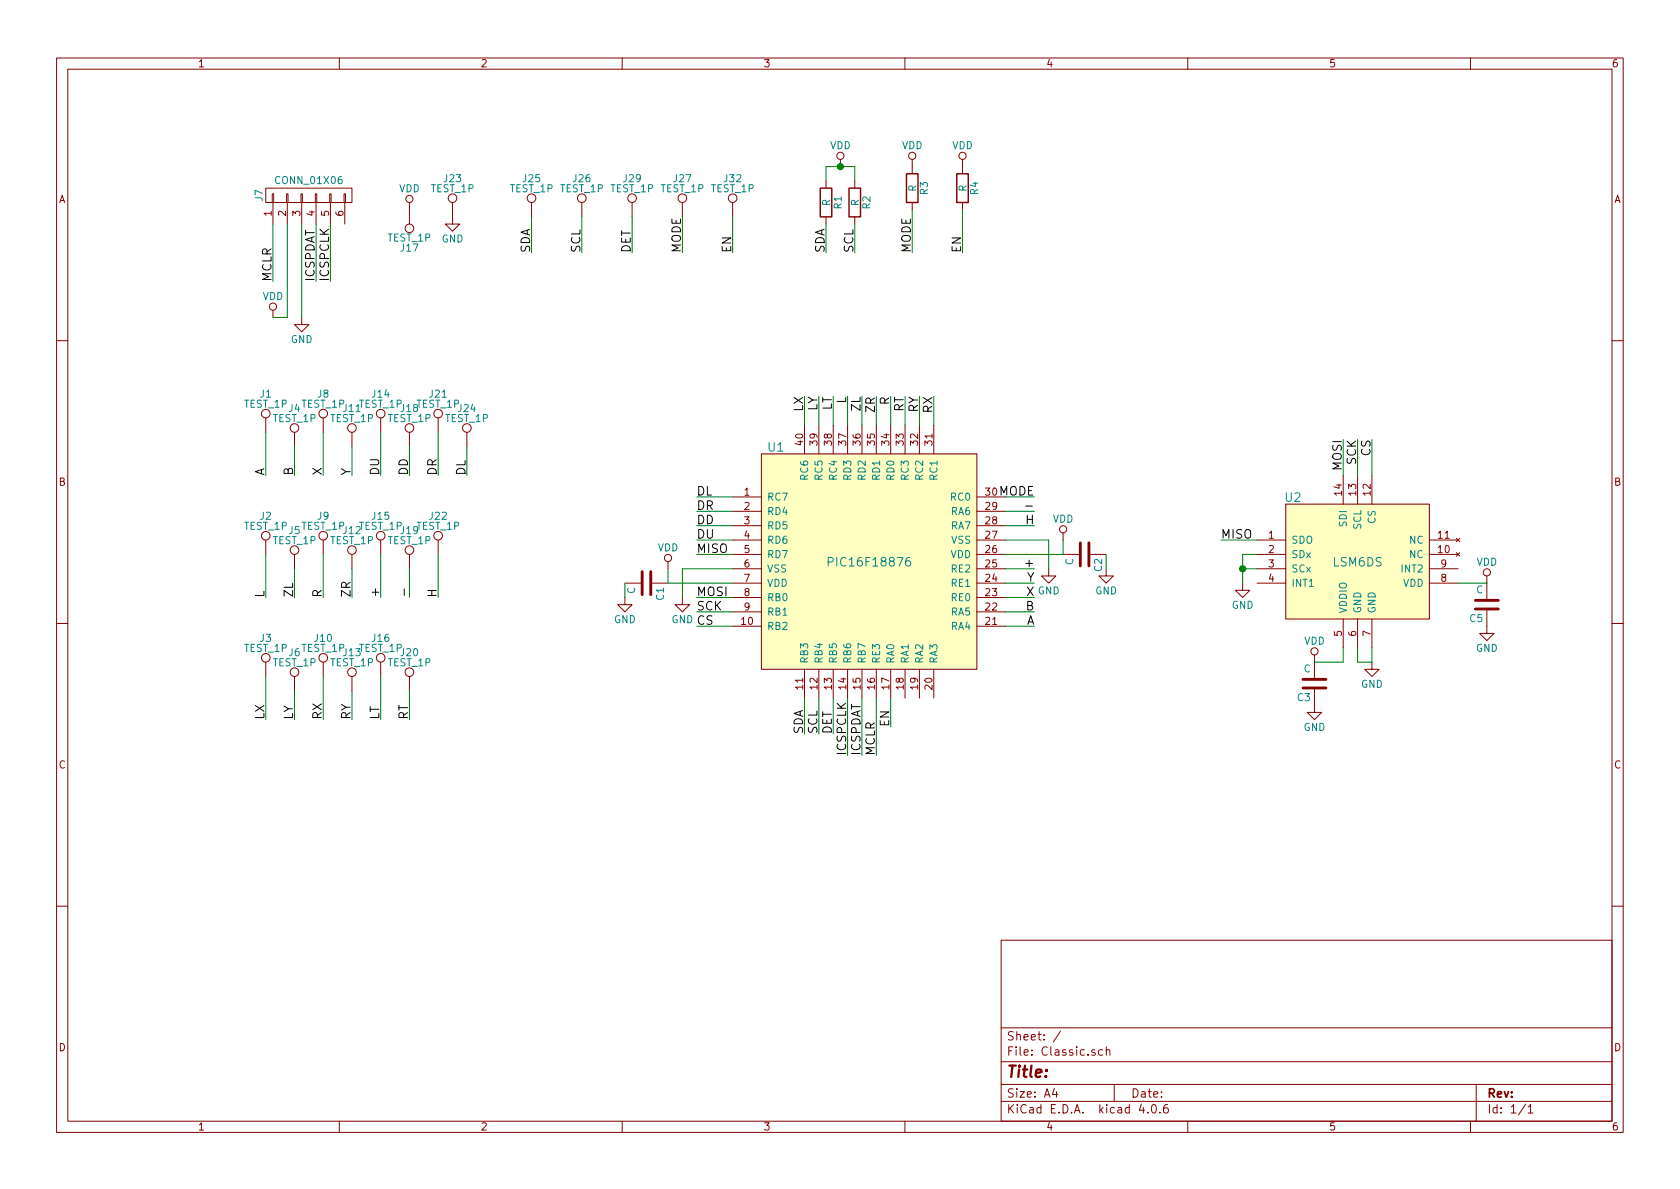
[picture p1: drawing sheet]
<svg xmlns="http://www.w3.org/2000/svg" width="297mm" height="210mm" viewBox="0 0 297 210" stroke-linecap="round" stroke-linejoin="round" font-family="sans-serif">
<g fill="none" stroke="#840000" stroke-width=".18">
<path d="M10 10.3h277v189.9h-277zM12 12.2h273v186.1h-273zM60 10.3v1.9M110 10.3v1.9M160 10.3v1.9M210 10.3v1.9M260 10.3v1.9M47 33.3h15.2v2.5h-15.2zM48.1 34.3h.3v1.5h-.3zM48.3 35.8v3.8M50.7 34.3h.2v1.5h-.2zM50.8 35.8v3.8"/>
<path d="M53.2 34.3h.3v1.5h-.3zM53.3 35.8v3.8M55.8 34.3h.2v1.5h-.2zM55.9 35.8v3.8M58.3 34.3h.2v1.5h-.2zM58.4 35.8v3.8M60.8 34.3h.3v1.5h-.3zM61 35.8v3.8M72.4 35.8v3.8M80 35.8v3.8h1.3l-1.3 1.3-1.3-1.3h1.3M94 35.8v2.5M102.9 35.8v2.5"/>
<path d="M111.8 35.8v2.5M120.6 35.8v2.5M129.5 35.8v2.5M146 32v1.3M146 38.3v1.3M148.6 28.2v1.3M151.1 32v1.3M151.1 38.3v1.3M161.3 28.2v2.5M161.3 35.8v1.3M170.2 28.2v2.5M170.2 35.8v1.3"/>
<path d="M48.3 54.9v1.2M53.3 56.1v1.3h1.3l-1.3 1.3-1.2-1.3h1.2M10 60.2h2M47 73.9v2.5M52.1 76.4v2.6M57.1 73.9v2.5M62.2 76.4v2.6M67.3 73.9v2.5M72.4 76.4v2.6M77.5 73.9v2.5M82.5 76.4v2.6M142.2 75.2v5.1"/>
<path d="M144.8 75.2v5.1M147.3 75.2v5.1M149.9 75.2v5.1M152.4 75.2v5.1M154.9 75.2v5.1M157.5 75.2v5.1M160 75.2v5.1M162.6 75.2v5.1M165.1 75.2v5.1M285 60.2h2M47 95.5v2.5M52.1 98v2.6"/>
<path d="M57.1 95.5v2.5M62.2 98v2.6M67.3 95.5v2.5M72.4 98v2.6M77.5 95.5v2.5M118.1 99.3v1.3M129.5 87.9h5.1M129.5 90.4h5.1M129.5 93h5.1M129.5 95.5h5.1M129.5 98h5.1M134.6 80.3h38.1v38.1h-38.1z"/>
<path d="M172.7 87.9h5.1M172.7 90.4h5.1M172.7 93h5.1M172.7 95.5h5.1M172.7 98h5.1M188 98h2.8M188 94.2v1.3M192.8 98h2.8M222.2 95.5h5.1M222.2 98h5.1M227.3 89.1h25.4v20.4h-25.4zM237.5 84.1v5"/>
<path d="M240 84.1v5M242.6 84.1v5M252.7 95.5h5.1M252.7 98h5.1M257.5 97.7l.6 .6M257.5 95.2l.6 .6M258.1 97.7l-.6 .6M258.1 95.2l-.6 .6M10 110.3h2M47 117.1v2.5M52.1 119.6v2.6M57.1 117.1v2.5"/>
<path d="M62.2 119.6v2.6M67.3 117.1v2.5M72.4 119.6v2.6M110.5 105.7v1.2h1.3l-1.3 1.3-1.3-1.3h1.3M110.5 103.1h2.8M115.3 103.1h2.8M120.6 105.7v1.2h1.3l-1.3 1.3-1.2-1.3h1.2M129.5 100.6h5.1M129.5 103.1h5.1M129.5 105.7h5.1M129.5 108.2h5.1M129.5 110.7h5.1"/>
<path d="M142.2 118.4v5M144.8 118.4v5M147.3 118.4v5M149.9 118.4v5M152.4 118.4v5M154.9 118.4v5M157.5 118.4v5M160 118.4v5M162.6 118.4v5M165.1 118.4v5M172.7 100.6h5.1M172.7 103.1h5.1"/>
<path d="M172.7 105.7h5.1M172.7 108.2h5.1M172.7 110.7h5.1M185.4 100.6v1.2h1.3l-1.3 1.3-1.3-1.3h1.3M195.6 100.6v1.2h1.2l-1.2 1.3-1.3-1.3h1.3M219.7 103.1v1.3h1.3l-1.3 1.3-1.3-1.3h1.3M222.2 100.6h5.1M222.2 103.1h5.1M232.4 115.8v4.1M237.5 109.5v5M240 109.5v5M242.6 117.1v1.3h1.2l-1.2 1.2-1.3-1.2h1.3"/>
<path d="M242.6 109.5v5M252.7 100.6h5.1M252.7 103.1h5.1M262.9 107.9v4.1h1.3l-1.3 1.3-1.3-1.3h1.3M262.9 101.8v4.1M285 110.3h2M232.4 121.9v4.1h1.3l-1.3 1.2-1.3-1.2h1.3M10 160.2h2M177 166.3h108v32h-108zM285 160.2h2M60 198.3v1.9M110 198.3v1.9"/>
<path d="M160 198.3v1.9M177 194.8h108M177 191.8h108M177 187.8h108M177 181.8h108M186.4 192.5l-.3 1h.9M186.8 193v1M187.5 182.3l-1.3 2M193.6 185.7a.37 .37 0 0 0-.6 .1l.1 .2 .5 .2 .1 .1-.3 .3-.4-.1M194.9 185.7l-.4-.1-.3 .3 .1 .6 .2 .1 .4-.1M195.6 185.7l.2-.1 .4 .1v.9M195.6 185.1v1.5"/>
<path d="M197 191.8v3M201.8 195.2l-.4 1.1h1M202.9 196.7v.1M203.8 195.4l.1-.1a.81 .81 0 0 1 .6 .6 .81 .81 0 0 1-.3 .8l-.1 .1a.8 .8 0 0 1-.6-.6 .8 .8 0 0 1 .3-.8zM205.1 196.7v.1M206.4 195.3a.59 .59 0 0 0-.7 .7l.1 .7 .2 .1 .5-.1 .1-.5-.2-.2-.4-.1-.3 .3M210 198.3v1.9M260 198.3v1.9M261 191.8v6.5M269.7 195.2l-1.2 2M270.2 195.8l.4-.5v1.5M270.2 196.8h.8"/>
<circle cx="72.4" cy="35.2" r=".63"/>
<circle cx="80" cy="35" r=".76"/>
<circle cx="94" cy="35" r=".76"/>
<circle cx="102.9" cy="35" r=".76"/>
<circle cx="111.8" cy="35" r=".76"/>
<circle cx="120.6" cy="35" r=".76"/>
<circle cx="129.5" cy="35" r=".76"/>
<circle cx="148.6" cy="27.6" r=".63"/>
<circle cx="161.3" cy="27.6" r=".63"/>
<circle cx="170.2" cy="27.6" r=".63"/>
<circle cx="48.3" cy="54.2" r=".63"/>
<circle cx="72.4" cy="40.4" r=".76"/>
<circle cx="47" cy="73.1" r=".76"/>
<circle cx="52.1" cy="75.7" r=".76"/>
<circle cx="57.1" cy="73.1" r=".76"/>
<circle cx="62.2" cy="75.7" r=".76"/>
<circle cx="67.3" cy="73.1" r=".76"/>
<circle cx="72.4" cy="75.7" r=".76"/>
<circle cx="77.5" cy="73.1" r=".76"/>
<circle cx="82.5" cy="75.7" r=".76"/>
<circle cx="47" cy="94.7" r=".76"/>
<circle cx="52.1" cy="97.3" r=".76"/>
<circle cx="57.1" cy="94.7" r=".76"/>
<circle cx="62.2" cy="97.3" r=".76"/>
<circle cx="67.3" cy="94.7" r=".76"/>
<circle cx="72.4" cy="97.3" r=".76"/>
<circle cx="77.5" cy="94.7" r=".76"/>
<circle cx="118.1" cy="98.7" r=".63"/>
<circle cx="188" cy="93.6" r=".63"/>
<circle cx="47" cy="116.3" r=".76"/>
<circle cx="52.1" cy="118.9" r=".76"/>
<circle cx="57.1" cy="116.3" r=".76"/>
<circle cx="62.2" cy="118.9" r=".76"/>
<circle cx="67.3" cy="116.3" r=".76"/>
<circle cx="72.4" cy="118.9" r=".76"/>
<circle cx="232.4" cy="115.2" r=".63"/>
<circle cx="262.9" cy="101.2" r=".63"/>
</g>
<g fill="#ffffc2" stroke="#ffffc2" stroke-width=".18">
<path d="M134.6 80.3h38.1v38.1h-38.1z"/>
<path d="M227.3 89.1h25.4v20.4h-25.4z"/>
</g>
<path d="M146.4 99.4l.8-.1 .1-.2-.1-.4-.2-.1h-.6v1.5M160.9 98.6a.62 .62 0 0 0-.8 .6l.1 .7a.48 .48 0 0 0 .8-.1l-.1-.5a.48 .48 0 0 0-.8 .1" fill="none" stroke="#008484" stroke-width=".18"/>
<path d="M191 96v4.1M192.5 96v4.1M113.5 101.1v4.1M115.1 101.1v4.1M260.9 106.2h4M260.9 107.7h4M230.4 120.1h4M230.4 121.7h4" fill="none" stroke="#840000" stroke-width=".51"/>
<path d="M181.4 89.5h1.1M71.5 104.1v1.2" fill="none" stroke="#000" stroke-width=".18"/>
<g fill="none" stroke="#008400" stroke-width=".18">
<path d="M48.3 39.6v10.2M50.8 39.6v16.5h-2.5M53.3 39.6v16.5M55.9 39.6v10.2M58.4 39.6v10.2M94 38.3v6.4M102.9 38.3v6.4M111.8 38.3v6.4M120.6 38.3v6.4M129.5 38.3v6.4M146 32v-2.5h5.1v2.5M146 39.6v5.1"/>
<path d="M151.1 39.6v5.1M161.3 37.1v7.6M170.2 37.1v7.6M47 76.4v7.7M52.1 79v5.1M57.1 76.4v7.7M62.2 79v5.1M67.3 76.4v7.7M72.4 79v5.1M77.5 76.4v7.7M82.5 79v5.1M142.2 70.1v5.1"/>
<path d="M144.8 70.1v5.1M147.3 70.1v5.1M149.9 70.1v5.1M152.4 70.1v5.1M154.9 70.1v5.1M157.5 70.1v5.1M160 70.1v5.1M162.6 70.1v5.1M165.1 70.1v5.1M237.5 77.7v6.4M240 77.7v6.4M242.6 77.7v6.4"/>
<path d="M47 98v7.7M57.1 98v7.7M67.3 98v7.7M77.5 98v7.7M123.2 98h6.3M123.2 95.5h6.3M123.2 87.9h6.3M123.2 90.4h6.3M123.2 93h6.3M177.8 95.5h7.6v5.1M177.8 87.9h5.1M177.8 90.4h5.1"/>
<path d="M177.8 93h5.1M188 95.5v2.5h-10.2M195.6 98v2.6M215.9 95.5h6.3M222.2 98h-2.5v5.1M47 119.6v7.6M52.1 100.6v5.1M57.1 119.6v7.6M62.2 100.6v5.1M67.3 119.6v7.6M72.4 100.6v5.1M110.5 103.1v2.6"/>
<path d="M118.1 100.6v2.5h11.4M123.2 105.7h6.3M123.2 108.2h6.3M123.2 110.7h6.3M129.5 100.6h-8.9v5.1M177.8 105.7h5.1M177.8 108.2h5.1M177.8 110.7h5.1M177.8 103.1h5.1M177.8 100.6h5.1M219.7 100.6h2.5M237.5 114.5v2.6h-5.1"/>
<path d="M240 114.5v2.6h2.6v-2.6M257.8 103.1h5.1M52.1 122.2v5M62.2 122.2v5M72.4 122.2v5M142.2 123.4v6.4M144.8 123.4v6.4M147.3 123.4v6.4M149.9 123.4v10.2M152.4 123.4v10.2M154.9 123.4v10.2M157.5 123.4v5.1"/>
</g>
<path d="M145 33.3h2.1v5h-2.1zM150.1 33.3h2v5h-2zM160.3 30.7h2v5.1h-2zM169.2 30.7h2v5.1h-2z" fill="none" stroke="#840000" stroke-width=".25"/>
<g fill="#008400" stroke="#008400" stroke-width=".25">
<circle cx="148.6" cy="29.5" r=".51"/>
<circle cx="219.7" cy="100.6" r=".51"/>
</g>
<text font-size="2.8" fill="#840000" x="178" y="190.5">Title:</text>
<g font-size="2.1">
<text x="93.7" y="44.7" transform="rotate(-90 93.7 44.7)">SDA</text>
<text x="102.6" y="44.7" transform="rotate(-90 102.6 44.7)">SCL</text>
<text x="111.5" y="44.7" transform="rotate(-90 111.5 44.7)">DET</text>
<text x="120.4" y="44.7" transform="rotate(-90 120.4 44.7)">MODE</text>
<text x="129.3" y="44.7" transform="rotate(-90 129.3 44.7)">EN</text>
<text x="145.8" y="44.7" transform="rotate(-90 145.8 44.7)">SDA</text>
<text x="150.9" y="44.7" transform="rotate(-90 150.9 44.7)">SCL</text>
<text x="161" y="44.7" transform="rotate(-90 161 44.7)">MODE</text>
<text x="169.9" y="44.7" transform="rotate(-90 169.9 44.7)">EN</text>
<text x="48" y="49.8" transform="rotate(-90 48 49.8)">MCLR</text>
<text x="55.6" y="49.8" transform="rotate(-90 55.6 49.8)">ICSPDAT</text>
<text x="58.2" y="49.8" transform="rotate(-90 58.2 49.8)">ICSPCLK</text>
<text x="149.6" y="71.4" transform="rotate(-90 149.6 71.4)">L</text>
<text x="157.2" y="71.6" transform="rotate(-90 157.2 71.6)">R</text>
<text x="142" y="72.8" transform="rotate(-90 142 72.8)">LX</text>
<text x="144.5" y="72.8" transform="rotate(-90 144.5 72.8)">LY</text>
<text x="147.1" y="72.7" transform="rotate(-90 147.1 72.7)">LT</text>
<text x="152.1" y="72.7" transform="rotate(-90 152.1 72.7)">ZL</text>
<text x="154.7" y="72.9" transform="rotate(-90 154.7 72.9)">ZR</text>
<text x="159.8" y="72.9" transform="rotate(-90 159.8 72.9)">RT</text>
<text x="162.3" y="73" transform="rotate(-90 162.3 73)">RY</text>
<text x="164.8" y="73" transform="rotate(-90 164.8 73)">RX</text>
<text x="237.2" y="83.2" transform="rotate(-90 237.2 83.2)">MOSI</text>
<text x="239.8" y="82.2" transform="rotate(-90 239.8 82.2)">SCK</text>
<text x="242.3" y="80.7" transform="rotate(-90 242.3 80.7)">CS</text>
<text x="46.7" y="84.1" transform="rotate(-90 46.7 84.1)">A</text>
<text x="51.8" y="84.1" transform="rotate(-90 51.8 84.1)">B</text>
<text x="56.9" y="84.1" transform="rotate(-90 56.9 84.1)">X</text>
<text x="62" y="84.1" transform="rotate(-90 62 84.1)">Y</text>
<text x="67.1" y="84.1" transform="rotate(-90 67.1 84.1)">DU</text>
<text x="72.1" y="84.1" transform="rotate(-90 72.1 84.1)">DD</text>
<text x="77.2" y="84.1" transform="rotate(-90 77.2 84.1)">DR</text>
<text x="82.3" y="84.1" transform="rotate(-90 82.3 84.1)">DL</text>
<text x="123.2" y="87.6">DL</text>
<text x="176.5" y="87.6">MODE</text>
<text x="123.2" y="95.2">DU</text>
<text x="123.2" y="92.7">DD</text>
<text x="123.2" y="90.2">DR</text>
<text x="181.4" y="92.7">H</text>
<text x="215.9" y="95.2">MISO</text>
<text x="123.2" y="97.8">MISO</text>
<text x="182.6" y="100.6" transform="rotate(-90 182.6 100.6)">+</text>
<text x="46.7" y="105.7" transform="rotate(-90 46.7 105.7)">L</text>
<text x="51.8" y="105.7" transform="rotate(-90 51.8 105.7)">ZL</text>
<text x="56.9" y="105.7" transform="rotate(-90 56.9 105.7)">R</text>
<text x="62" y="105.7" transform="rotate(-90 62 105.7)">ZR</text>
<text x="67.1" y="105.7" transform="rotate(-90 67.1 105.7)">+</text>
<text x="77.2" y="105.7" transform="rotate(-90 77.2 105.7)">H</text>
<text x="123.2" y="107.9">SCK</text>
<text x="123.2" y="105.4">MOSI</text>
<text x="181.4" y="107.9">B</text>
<text x="181.5" y="105.4">X</text>
<text x="181.5" y="102.9">Y</text>
<text x="123.2" y="110.5">CS</text>
<text x="181.4" y="110.5">A</text>
<text x="46.7" y="127.2" transform="rotate(-90 46.7 127.2)">LX</text>
<text x="51.8" y="127.2" transform="rotate(-90 51.8 127.2)">LY</text>
<text x="56.9" y="127.2" transform="rotate(-90 56.9 127.2)">RX</text>
<text x="62" y="127.2" transform="rotate(-90 62 127.2)">RY</text>
<text x="67.1" y="127.2" transform="rotate(-90 67.1 127.2)">LT</text>
<text x="72.1" y="127.2" transform="rotate(-90 72.1 127.2)">RT</text>
<text x="142" y="129.8" transform="rotate(-90 142 129.8)">SDA</text>
<text x="144.5" y="129.8" transform="rotate(-90 144.5 129.8)">SCL</text>
<text x="147.1" y="129.8" transform="rotate(-90 147.1 129.8)">DET</text>
<text x="157.2" y="128.5" transform="rotate(-90 157.2 128.5)">EN</text>
<text x="149.6" y="133.6" transform="rotate(-90 149.6 133.6)">ICSPCLK</text>
<text x="152.1" y="133.6" transform="rotate(-90 152.1 133.6)">ICSPDAT</text>
<text x="154.7" y="133.6" transform="rotate(-90 154.7 133.6)">MCLR</text>
</g>
<g font-size="2.1" fill="#008484">
<text x="135.8" y="79.9">U1</text>
<text x="227.3" y="88.7">U2</text>
<text x="147.1" y="100.2">PIC16F18876</text>
<text x="235.7" y="100.2">LSM6DS</text>
</g>
<g font-size="2.1" fill="#840000">
<text x="178" y="184">Sheet: /</text>
<text x="178" y="186.7">File: Classic.sch</text>
<text x="178" y="196.9">KiCad E.D.A. kicad 4.0.6</text>
<text x="178" y="194.1">Size: A4</text>
<text x="200" y="194.1">Date:</text>
<text x="263" y="194.1">Rev:</text>
<text x="263" y="196.9">Id: 1/1</text>
</g>
<g font-size="1.8" fill="#840000">
<text x="35" y="11.9">1</text>
<text x="85" y="11.9">2</text>
<text x="135" y="11.9">3</text>
<text x="185" y="11.9">4</text>
<text x="235" y="11.9">5</text>
<text x="285" y="11.9">6</text>
<text x="10.4" y="35.9">A</text>
<text x="285.4" y="35.9">A</text>
<text x="48" y="38.2" transform="rotate(-90 48 38.2)">1</text>
<text x="50.5" y="38.2" transform="rotate(-90 50.5 38.2)">2</text>
<text x="53.1" y="38.2" transform="rotate(-90 53.1 38.2)">3</text>
<text x="55.6" y="38.2" transform="rotate(-90 55.6 38.2)">4</text>
<text x="58.2" y="38.2" transform="rotate(-90 58.2 38.2)">5</text>
<text x="60.7" y="38.2" transform="rotate(-90 60.7 38.2)">6</text>
<text x="142" y="78.7" transform="rotate(-90 142 78.7)">40</text>
<text x="144.5" y="78.7" transform="rotate(-90 144.5 78.7)">39</text>
<text x="147.1" y="78.7" transform="rotate(-90 147.1 78.7)">38</text>
<text x="149.6" y="78.7" transform="rotate(-90 149.6 78.7)">37</text>
<text x="152.1" y="78.7" transform="rotate(-90 152.1 78.7)">36</text>
<text x="154.7" y="78.7" transform="rotate(-90 154.7 78.7)">35</text>
<text x="157.2" y="78.7" transform="rotate(-90 157.2 78.7)">34</text>
<text x="159.8" y="78.7" transform="rotate(-90 159.8 78.7)">33</text>
<text x="162.3" y="78.7" transform="rotate(-90 162.3 78.7)">32</text>
<text x="164.8" y="78.7" transform="rotate(-90 164.8 78.7)">31</text>
<text x="10.4" y="85.9">B</text>
<text x="131.6" y="87.6">1</text>
<text x="174.3" y="87.6">30</text>
<text x="237.2" y="87.6" transform="rotate(-90 237.2 87.6)">14</text>
<text x="239.8" y="87.6" transform="rotate(-90 239.8 87.6)">13</text>
<text x="242.3" y="87.6" transform="rotate(-90 242.3 87.6)">12</text>
<text x="285.4" y="85.9">B</text>
<text x="131.6" y="90.2">2</text>
<text x="131.6" y="92.7">3</text>
<text x="131.6" y="95.2">4</text>
<text x="174.3" y="95.2">27</text>
<text x="174.3" y="92.7">28</text>
<text x="174.3" y="90.2">29</text>
<text x="224.3" y="95.2">1</text>
<text x="254.3" y="95.2">11</text>
<text x="131.6" y="97.8">5</text>
<text x="131.6" y="100.3">6</text>
<text x="174.3" y="100.3">25</text>
<text x="174.3" y="97.8">26</text>
<text x="224.3" y="97.8">2</text>
<text x="224.3" y="100.3">3</text>
<text x="254.3" y="97.8">10</text>
<text x="254.8" y="100.3">9</text>
<text x="131.6" y="102.9">7</text>
<text x="131.6" y="105.4">8</text>
<text x="131.6" y="107.9">9</text>
<text x="174.3" y="107.9">22</text>
<text x="174.3" y="105.4">23</text>
<text x="174.3" y="102.9">24</text>
<text x="224.3" y="102.9">4</text>
<text x="254.8" y="102.9">8</text>
<text x="131.1" y="110.5">10</text>
<text x="174.3" y="110.5">21</text>
<text x="237.2" y="112.5" transform="rotate(-90 237.2 112.5)">5</text>
<text x="239.8" y="112.5" transform="rotate(-90 239.8 112.5)">6</text>
<text x="242.3" y="112.5" transform="rotate(-90 242.3 112.5)">7</text>
<text x="142" y="121.9" transform="rotate(-90 142 121.9)">11</text>
<text x="144.5" y="121.9" transform="rotate(-90 144.5 121.9)">12</text>
<text x="147.1" y="121.9" transform="rotate(-90 147.1 121.9)">13</text>
<text x="149.6" y="121.9" transform="rotate(-90 149.6 121.9)">14</text>
<text x="152.1" y="121.9" transform="rotate(-90 152.1 121.9)">15</text>
<text x="154.7" y="121.9" transform="rotate(-90 154.7 121.9)">16</text>
<text x="157.2" y="121.9" transform="rotate(-90 157.2 121.9)">17</text>
<text x="159.8" y="121.9" transform="rotate(-90 159.8 121.9)">18</text>
<text x="162.3" y="121.9" transform="rotate(-90 162.3 121.9)">19</text>
<text x="164.8" y="121.9" transform="rotate(-90 164.8 121.9)">20</text>
<text x="10.4" y="135.9">C</text>
<text x="285.4" y="135.9">C</text>
<text x="10.4" y="185.9">D</text>
<text x="285.4" y="185.9">D</text>
<text x="35" y="199.9">1</text>
<text x="85" y="199.9">2</text>
<text x="135" y="199.9">3</text>
<text x="185" y="199.9">4</text>
<text x="235" y="199.9">5</text>
<text x="285" y="199.9">6</text>
</g>
<g font-size="1.8" fill="#008484">
<text x="146.7" y="26.4">VDD</text>
<text x="159.4" y="26.4">VDD</text>
<text x="168.3" y="26.4">VDD</text>
<text x="46.4" y="35.5" transform="rotate(-90 46.4 35.5)">J7</text>
<text x="49" y="32.5">CONN_01X06</text>
<text x="70.5" y="34">VDD</text>
<text x="76.2" y="34">TEST_1P</text>
<text x="78.5" y="32.2">J23</text>
<text x="90.1" y="34">TEST_1P TEST_1P TEST_1P TEST_1P TEST_1P</text>
<text x="92.5" y="32.2">J25</text>
<text x="101.4" y="32.2">J26</text>
<text x="110.3" y="32.2">J29</text>
<text x="119.2" y="32.2">J27</text>
<text x="128.1" y="32.2">J32</text>
<text x="162" y="33.9" transform="rotate(-90 162 33.9)">R</text>
<text x="164" y="34.4" transform="rotate(-90 164 34.4)">R3</text>
<text x="170.9" y="33.9" transform="rotate(-90 170.9 33.9)">R</text>
<text x="172.9" y="34.4" transform="rotate(-90 172.9 34.4)">R4</text>
<text x="146.8" y="36.4" transform="rotate(-90 146.8 36.4)">R</text>
<text x="148.8" y="36.9" transform="rotate(-90 148.8 36.9)">R1</text>
<text x="151.8" y="36.4" transform="rotate(-90 151.8 36.4)">R</text>
<text x="153.9" y="36.9" transform="rotate(-90 153.9 36.9)">R2</text>
<text x="68.5" y="42.7">TEST_1P</text>
<text x="70.9" y="44.5">J17</text>
<text x="78.1" y="42.9">GND</text>
<text x="46.4" y="53">VDD</text>
<text x="51.4" y="60.6">GND</text>
<text x="46" y="70.3">J1</text>
<text x="56.2" y="70.3">J8</text>
<text x="65.8" y="70.3">J14</text>
<text x="76" y="70.3">J21</text>
<text x="43.2" y="72.1">TEST_1P</text>
<text x="48.2" y="74.6">TEST_1P</text>
<text x="51.1" y="72.8">J4</text>
<text x="53.3" y="72.1">TEST_1P</text>
<text x="58.4" y="74.6">TEST_1P</text>
<text x="60.8" y="72.8">J11</text>
<text x="63.5" y="72.1">TEST_1P</text>
<text x="68.6" y="74.6">TEST_1P</text>
<text x="70.9" y="72.8">J18</text>
<text x="73.6" y="72.1">TEST_1P</text>
<text x="78.7" y="74.6">TEST_1P</text>
<text x="81.1" y="72.8">J24</text>
<text x="135.6" y="88.5">RC7</text>
<text x="142.9" y="84.8" transform="rotate(-90 142.9 84.8)">RC6</text>
<text x="145.4" y="84.8" transform="rotate(-90 145.4 84.8)">RC5</text>
<text x="148" y="84.8" transform="rotate(-90 148 84.8)">RC4</text>
<text x="150.5" y="84.8" transform="rotate(-90 150.5 84.8)">RD3</text>
<text x="153" y="84.8" transform="rotate(-90 153 84.8)">RD2</text>
<text x="155.6" y="84.8" transform="rotate(-90 155.6 84.8)">RD1</text>
<text x="158.1" y="84.8" transform="rotate(-90 158.1 84.8)">RD0</text>
<text x="160.7" y="84.8" transform="rotate(-90 160.7 84.8)">RC3</text>
<text x="163.2" y="84.8" transform="rotate(-90 163.2 84.8)">RC2</text>
<text x="165.7" y="84.8" transform="rotate(-90 165.7 84.8)">RC1</text>
<text x="168.2" y="88.5">RC0</text>
<text x="43.2" y="93.7">TEST_1P</text>
<text x="46" y="91.9">J2</text>
<text x="51.1" y="94.4">J5</text>
<text x="53.3" y="93.7">TEST_1P</text>
<text x="56.2" y="91.9">J9</text>
<text x="60.8" y="94.4">J12</text>
<text x="63.5" y="93.7">TEST_1P</text>
<text x="65.8" y="91.9">J15</text>
<text x="70.9" y="94.4">J19</text>
<text x="73.6" y="93.7">TEST_1P</text>
<text x="76" y="91.9">J22</text>
<text x="135.6" y="91.1">RD4</text>
<text x="135.6" y="93.6">RD5</text>
<text x="168.2" y="93.6">RA7</text>
<text x="168.2" y="91.1">RA6</text>
<text x="186.1" y="92.4">VDD</text>
<text x="238.1" y="93.1" transform="rotate(-90 238.1 93.1)">SDI</text>
<text x="240.7" y="93.7" transform="rotate(-90 240.7 93.7)">SCL</text>
<text x="243.2" y="92.6" transform="rotate(-90 243.2 92.6)">CS</text>
<text x="48.2" y="96.2">TEST_1P</text>
<text x="58.4" y="96.2">TEST_1P</text>
<text x="68.6" y="96.2">TEST_1P</text>
<text x="116.3" y="97.5">VDD</text>
<text x="135.6" y="96.1">RD6</text>
<text x="135.6" y="98.7">RD7</text>
<text x="135.6" y="101.2">VSS</text>
<text x="168" y="98.7">VDD</text>
<text x="168.2" y="96.1">VSS</text>
<text x="168.3" y="101.2">RE2</text>
<text x="189.8" y="99.9" transform="rotate(-90 189.8 99.9)">C</text>
<text x="194.8" y="101" transform="rotate(-90 194.8 101)">C2</text>
<text x="228.3" y="96.1">SDO</text>
<text x="228.3" y="98.7">SDx</text>
<text x="228.3" y="101.2">SCx</text>
<text x="247.9" y="101.2">INT2</text>
<text x="249.1" y="98.7">NC</text>
<text x="249.1" y="96.1">NC</text>
<text x="261" y="100">VDD</text>
<text x="112.3" y="105" transform="rotate(-90 112.3 105)">C</text>
<text x="117.4" y="106.1" transform="rotate(-90 117.4 106.1)">C1</text>
<text x="135.6" y="103.8">VDD</text>
<text x="135.6" y="106.3">RB0</text>
<text x="168.3" y="106.3">RE0</text>
<text x="168.3" y="103.8">RE1</text>
<text x="183.5" y="105.1">GND</text>
<text x="193.6" y="105.1">GND</text>
<text x="217.8" y="107.6">GND</text>
<text x="228.3" y="103.8">INT1</text>
<text x="248" y="103.8">VDD</text>
<text x="261" y="104.9">C</text>
<text x="46" y="113.5">J3</text>
<text x="55.7" y="113.5">J10</text>
<text x="65.8" y="113.5">J16</text>
<text x="108.5" y="110.2">GND</text>
<text x="118.7" y="110.2">GND</text>
<text x="135.6" y="108.8">RB1</text>
<text x="135.6" y="111.4">RB2</text>
<text x="168.2" y="111.4">RA4</text>
<text x="168.2" y="108.8">RA5</text>
<text x="230.6" y="114">VDD</text>
<text x="238.1" y="108.5" transform="rotate(-90 238.1 108.5)">VDDIO</text>
<text x="240.7" y="108.5" transform="rotate(-90 240.7 108.5)">GND</text>
<text x="243.2" y="108.5" transform="rotate(-90 243.2 108.5)">GND</text>
<text x="259.9" y="110">C5</text>
<text x="43.2" y="115.3">TEST_1P</text>
<text x="48.2" y="117.8">TEST_1P</text>
<text x="51.1" y="116">J6</text>
<text x="53.3" y="115.3">TEST_1P</text>
<text x="58.4" y="117.8">TEST_1P</text>
<text x="60.8" y="116">J13</text>
<text x="63.5" y="115.3">TEST_1P</text>
<text x="68.6" y="117.8">TEST_1P</text>
<text x="70.9" y="116">J20</text>
<text x="142.9" y="117.3" transform="rotate(-90 142.9 117.3)">RB3</text>
<text x="145.4" y="117.3" transform="rotate(-90 145.4 117.3)">RB4</text>
<text x="148" y="117.3" transform="rotate(-90 148 117.3)">RB5</text>
<text x="150.5" y="117.3" transform="rotate(-90 150.5 117.3)">RB6</text>
<text x="153" y="117.3" transform="rotate(-90 153 117.3)">RB7</text>
<text x="155.6" y="117.3" transform="rotate(-90 155.6 117.3)">RE3</text>
<text x="158.1" y="117.3" transform="rotate(-90 158.1 117.3)">RA0</text>
<text x="160.7" y="117.3" transform="rotate(-90 160.7 117.3)">RA1</text>
<text x="163.2" y="117.3" transform="rotate(-90 163.2 117.3)">RA2</text>
<text x="165.7" y="117.3" transform="rotate(-90 165.7 117.3)">RA3</text>
<text x="230.5" y="118.9">C</text>
<text x="260.9" y="115.3">GND</text>
<text x="229.4" y="124">C3</text>
<text x="240.6" y="121.6">GND</text>
<text x="230.5" y="129.2">GND</text>
</g>
</svg>
